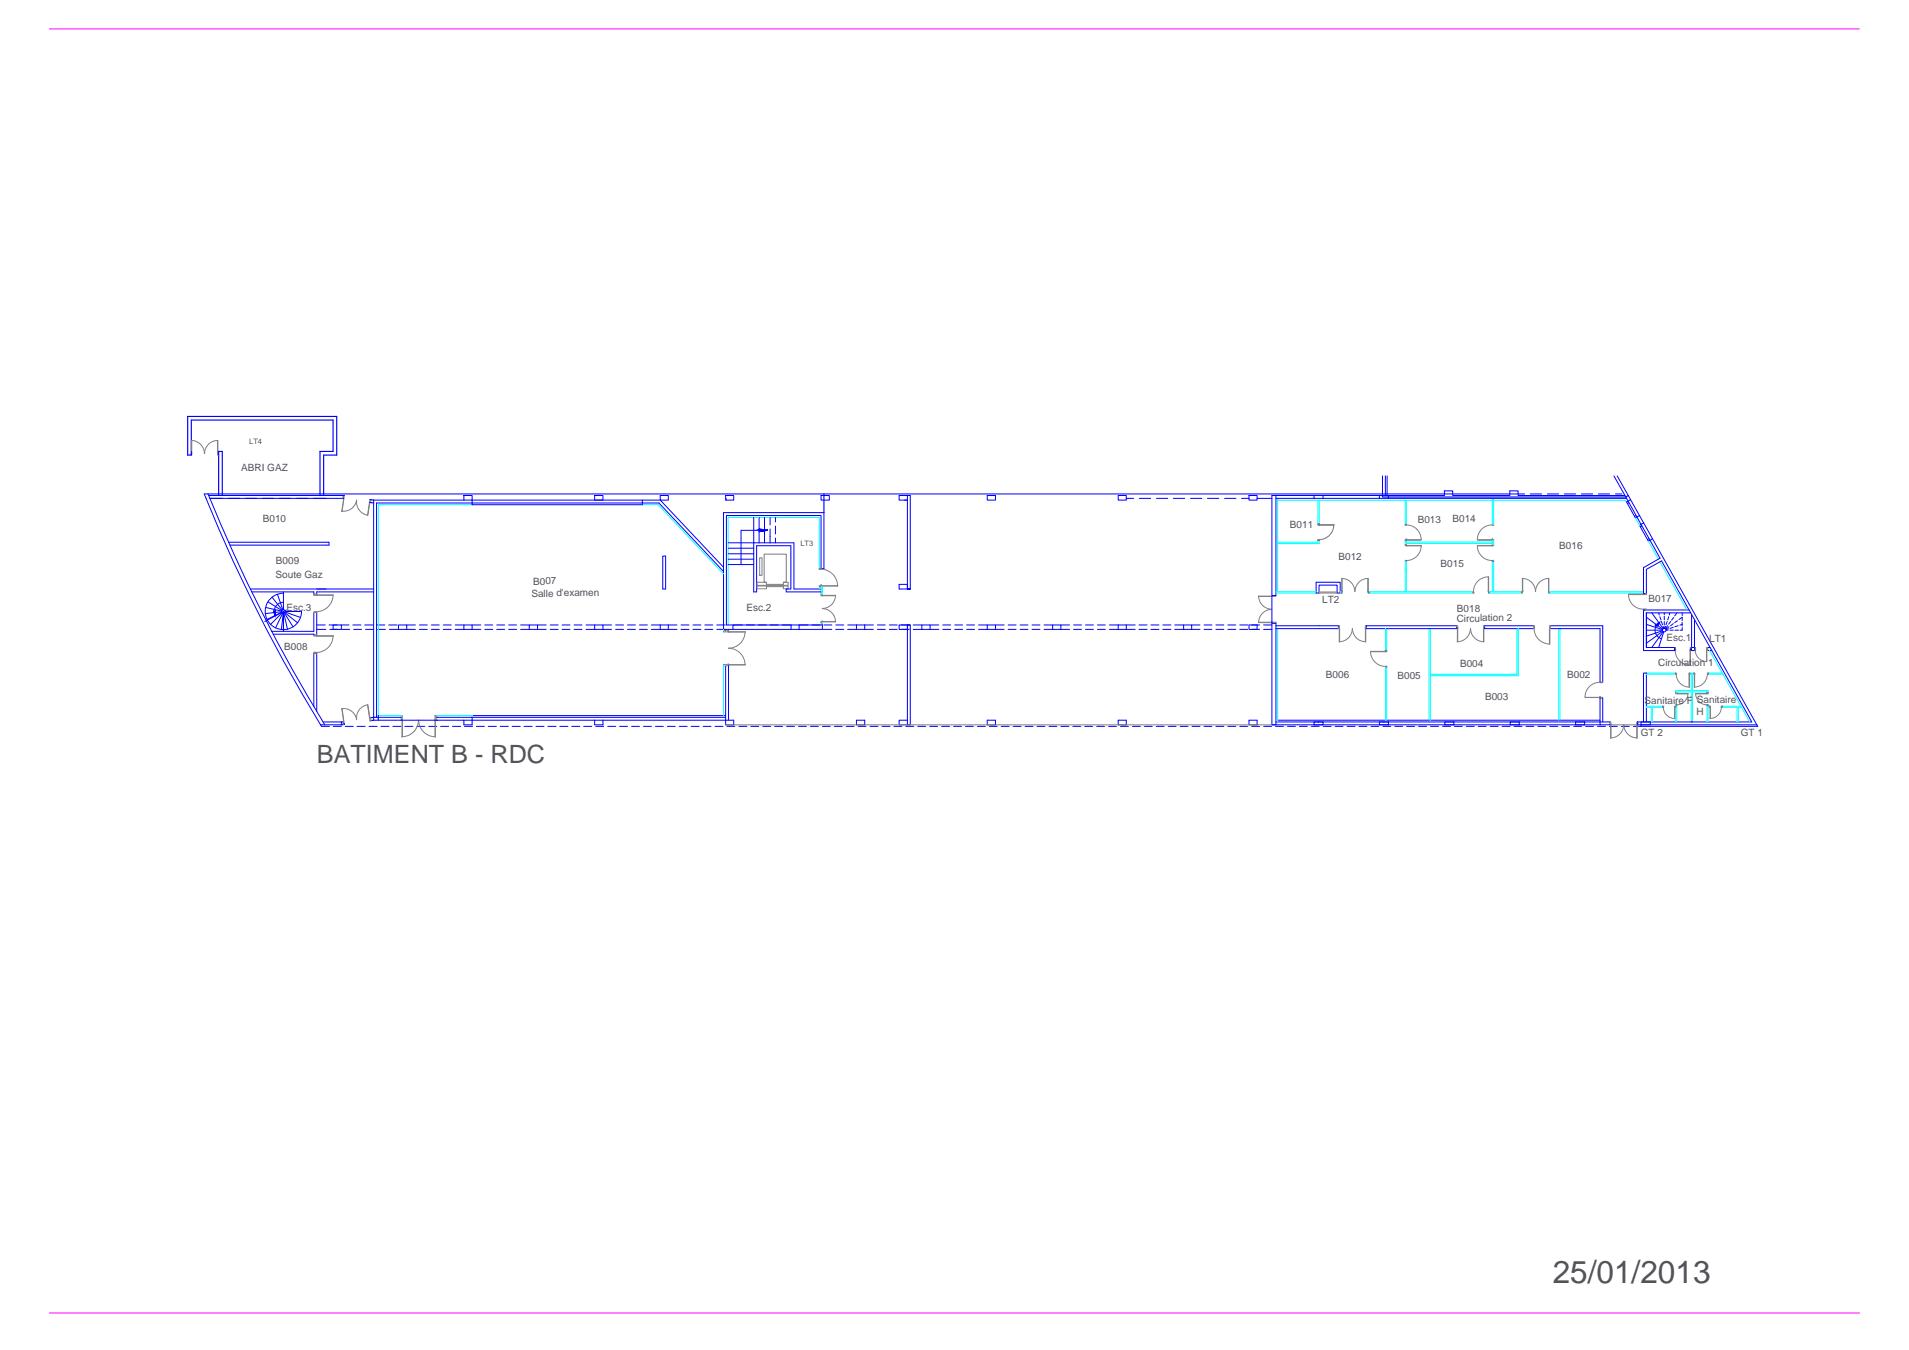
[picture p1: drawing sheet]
<svg xmlns="http://www.w3.org/2000/svg" width="420mm" height="297mm" viewBox="0 0 420 297" stroke-linecap="round" stroke-linejoin="round" font-family="sans-serif">
<g fill="none" stroke="#00f" stroke-width=".22">
<path d="M45.4 109.7h.1M45.8 108.7a351.4 351.4 0 0 0 25.7 50.8M46 109h29.6l-.1 .7M46.2 109.7h29.4M50.3 119.3h22.1v.6h-21.8M102.1 109h1.8v1h-1.8zM102.1 110h-19.9v48.5h79.3v1h-1.8v-13M130.9 109h1.8v1h-1.8zM141.4 110h3.9l13.9 14.8M145.3 109h1.8v1h-1.8zM159.7 109h1.8v1h-1.8zM159.8 109.7v.3"/>
<path d="M160.3 119.4h14.4v10.2h6M165.9 113.8v16.4h.6v-10.1h7.6v9.5h-1.1v.6h7.7M167.1 113.8v5.6M167.1 116.4l1.8 .3-1.8 .3zM167.1 116.7h.1M167.1 117h.1M168.3 113.8v5.6M168.9 116.7h-5.8v7.5M168.9 116.7h.1M169.5 113.8v1.7M169.5 116.4v3M170.7 113.8v1.1"/>
<path d="M170.7 115.8v1.7M170.7 118.4v1M180.7 109h1.8v1h-1.8zM199.1 110h.6v19.6h.6M199.7 109v1h-1.8v-1h2.4v20.6M217.3 109h1.8v1h-1.8zM246.1 109h1.8v1h-1.8zM247.9 109.7h1.6M250.8 109.7h2.5M254.5 109.7h2.5M258.3 109.7h2.5M262 109.7h2.5"/>
<path d="M265.8 109.7h2.5M269.5 109.7h2.5M273.2 109.7h1.7M274.9 109h1.8v1h-1.8zM276.7 109.7h3.2M280.8 109v22h-.9v6.1M280.8 109.7h8.4M289.2 109h2v.7h-2zM289.2 109h-9.3v22M291.2 109.7h12.4M291.2 109h12.4M303.6 109h2v.7h-2z"/>
<path d="M304.3 104.7v4.3M304.9 104.7v4.3M305.3 104.7v4.3M305.6 109h12.3v-1h1.8v1h12.6v-1h1.8v1h23.5M305.6 109.7h52.4M309.3 119h.2M309.3 115.4h.2M335.6 108.7h-290.7a347.8 347.8 0 0 0 25.7 50.8M336.8 108.7h2.5M340.6 108.7h2.5M344.3 108.7h2.5M348.1 108.7h2.4"/>
<path d="M351.8 108.7h2.5M355.2 104.7l3.1 5.6M355.5 108.7h1.5M355.9 104.7l3 5.3-.6 .3M358.3 110.3l-.3 .2 1.9 3.5 .9-.6M358.3 110.3l2.9 5.1M358.5 110.6l-.3 .2M358.9 110l1.9 3.4M360.1 113.4l-.4 .2M360.8 113.4l1 1.7M361.2 115.4l2 3.5M361.2 115.4l-.4 .2 2 3.5 .4-.2"/>
<path d="M361.4 115.7l-.4 .2M361.8 115.1l-.6 .3M361.8 115.1l24.9 44.4M363 118.5l-.4 .2M363.2 118.9l2.2 3.9-3.7 2.1v5.7M363.7 118.5l-.5 .4M55.1 129.6h27.1M55.4 130.2h13.7v.6h.6v-.6h12.5M58.5 133.7l3.5 .8M59 132.4l3 1.9M59.8 138.9h9.3v-4.1h.6v5h-.6v-.3h-9M59.9 131.4l2.2 2.9"/>
<path d="M60.2 134.5h.4v.9zM60.2 134.5h.1M60.4 134.8h.1M60.6 134.5h.1M61.1 130.8l1.2 3.4M62 134.6l-3.6 .4M62 134.7l-3.2 1.6M62.1 134.8l-2.6 2.6M62.2 134.9l-1.6 3.2M62.3 135l-.4 3.5M62.4 130.5a4 4 0 0 0-4 4 4 4 0 0 0 4 4 4 4 0 0 0 4-4h-3.6M62.4 132.5a2.01 2.01 0 0 0-1.8 3"/>
<path d="M62.4 130.2v4M62.5 134.9l.8 3.5M62.6 134.9l1.9 3M62.7 134.8l2.8 2.2M62.8 134.7l3.4 1.2M63 134.2l-4.7 2.6M69.7 137.5h1.9M69.7 138.5h2M72.4 137.5h1.8M72.6 138.5h1.7M73.3 137.5h1.8v1h-1.8zM75 137.5h1.8"/>
<path d="M75.2 138.5h1.7M77.7 137.5h1.7M77.8 138.5h1.8M80.3 137.5h1.8M80.5 138.5h1.7M82.9 137.5h1.8M83.1 138.5h1.7M85.5 137.5h1.9M85.7 138.5h2M87.7 137.5h1.8v1h-1.8zM89.5 137.5h1.9M89.5 138.5h1.9"/>
<path d="M92.3 137.5h1.8M92.3 138.5h1.8M94.9 137.5h1.8M94.9 138.5h1.8M97.6 137.5h1.7M97.6 138.5h1.7M100.2 137.5h1.9M100.2 138.5h1.9M102.1 137.5h1.8v1h-1.8zM103.9 137.5h1.9M103.9 138.5h1.9M106.7 137.5h1.7"/>
<path d="M106.7 138.5h1.7M109.3 137.5h1.8M109.3 138.5h1.8M112 137.5h1.7M112 138.5h1.7M114.6 137.5h1.9M114.6 138.5h1.9M116.5 137.5h1.8v1h-1.8zM118.3 137.5h1.9M118.3 138.5h1.9M121.1 137.5h1.7M121.1 138.5h1.7"/>
<path d="M123.7 137.5h1.8M123.7 138.5h1.8M126.4 137.5h1.7M126.4 138.5h1.7M129 137.5h1.9M129 138.5h5.6M130.9 138.5v-1h1.8v1M132.7 137.5h1.9M135.5 137.5h1.7M135.5 138.5h1.7M138.1 137.5h1.8M138.1 138.5h1.8"/>
<path d="M140.7 137.5h1.8M140.7 138.5h1.8M143.4 137.5h5.6M143.4 138.5h1.9M145.3 137.5v1h1.8v-1M145.9 122.4h.6v7.2h-.6zM147.1 138.5h1.9M149.9 137.5h1.7M149.9 138.5h1.7M152.5 137.5h1.7M152.5 138.5h1.7M155.1 137.5h1.8"/>
<path d="M155.1 138.5h1.8M157.8 137.5h1.8M157.8 138.5h1.8M159.2 125.7l-14.2-15h-3.6v.4h-37.5v-1.1h37.5v.7h-58.5v47.1h5.4M159.7 138.5v.3M160.3 120.6h5.6M160.3 121.8h5.6M160.3 123h5.6M160.3 124.2h5.6M160.3 138.5v.3M161.3 138.5h12.8M161.4 137.5h2"/>
<path d="M164.3 137.5h1.7M166.9 137.5h1.7M169.5 137.5h1.8M174.1 137.5h1.8v1h-1.8zM175.9 137.5h5.1v1h-5.1M180.3 125.1h1v-12.3h-22.1v25.7h2.1v-1h12.8h-1.9M180.7 125.1v-11.7h-20.8v24.1h1.4M181.1 138.5h2M181.3 137.5h1.8M183.9 138.5h1.8M184 137.5h1.7M186.5 138.5h5.7"/>
<path d="M186.6 137.5h5.6M188.5 137.5v1M190.3 137.5v1M193.1 137.5h1.7M193.1 138.5h1.7M195.7 137.5h1.8M195.7 138.5h1.8M197.9 137.5h1.8v1h-1.8zM197.9 128.6h1.8v1h-1.8zM198.4 137.5h1.9M198.4 138.5h1.7M200.3 129.6h-.6h.6"/>
<path d="M201 137.5h1.9M201 138.5h1.9M202.9 137.5h1.8v1h-1.8zM204.7 137.5h1.9M204.7 138.5h1.9M207.5 137.5h1.7M207.5 138.5h1.7M210.1 137.5h1.8M210.1 138.5h1.8M212.8 137.5h1.7M212.8 138.5h1.7M215.4 137.5h1.9"/>
<path d="M215.4 138.5h1.9M217.3 137.5h1.8v1h-1.8zM219.1 137.5h1.9M219.1 138.5h1.9M221.9 137.5h1.7M221.9 138.5h1.7M224.5 137.5h1.8M224.5 138.5h1.8M227.1 137.5h1.8M227.1 138.5h1.8M229.8 137.5h1.9M229.8 138.5h1.9"/>
<path d="M231.7 137.5h1.8v1h-1.8zM233.5 137.5h1.9M233.5 138.5h1.9M236.3 137.5h1.7M236.3 138.5h1.7M238.9 137.5h1.8M238.9 138.5h1.8M241.5 137.5h1.8M241.5 138.5h1.8M244.2 137.5h5.6M244.2 138.5h3.7M246.1 137.5v1"/>
<path d="M247.9 137.5v1h1.9M250.7 137.5h1.8M250.7 138.5h1.8M253.3 137.5h1.8M253.3 138.5h1.8M255.9 137.5h1.8M255.9 138.5h1.8M258.6 137.5h1.9M258.6 138.5h1.9M260.5 137.5h1.8v1h-1.8zM262.3 137.5h1.8M262.3 138.5h1.8"/>
<path d="M265 137.5h1.7M265 138.5h1.7M267.6 137.5h1.8M267.6 138.5h1.8M270.2 137.5h1.8M270.2 138.5h1.8M272.9 137.5h1.7M272.9 138.5h1.7M275.5 138.5h1.7M276.7 137.5v1h-1.8v-1h2.3M278.1 137.5h1.8M278.1 138.5h1.8"/>
<path d="M279.9 137.1v22.4h72.3M279.9 137.1h.9v22.4M280.8 137.7h13.8v.6h-13.8M289.7 128.1h5.3v2.4h-.7v-1.8h-4v1.8h-.6zM295.2 130.2v.3M301.3 130.2v.3M320.6 137.7h-19.9v.6h19.9v-.3M326.8 138v.3h10.8M326.8 137.7h10.8M327.8 130.2v.3M341.2 137.7h11.5v12.3M341.2 138.3h11v11.7"/>
<path d="M361.7 130.6h.7v-5.3l3.3-1.9 19.9 35.4h-25.1v.7h26.2M361.7 130.5v.1M361.7 134.2h.3M361.7 130.6h.3M362.4 138.7h3.5M362.4 137.4l3.5 1.1M362.4 135.8l3.6 2.6M363.5 134.8l2.6 3.6M364.4 137.5l.9-.5-.5 .8zM364.5 137.9h.1M364.8 137.3h.1M365.1 134.8l.1 .5"/>
<path d="M365.3 136.9a2.01 2.01 0 0 0-1 2 2.01 2.01 0 0 0 1.4 1.6M365.3 135.7l.3 .7M365.7 136.8l.2 .7M365.9 138.8l-3.5 1.2M366 138.9l-3.6 2.6M366 137.8l.2 .5M366.1 139l-2.6 3.5M366.2 139l-1.1 3.5M366.3 134.8v.5M366.3 135.6v.8M366.3 136.8v.7M366.3 137.9v.4"/>
<path d="M366.6 137.8l-.2 .5M366.7 138.7h.4M366.9 136.8l-.2 .7M367 137.7l-.4 .7M367.2 138.4l-.5 .1M367.3 135.7l-.2 .7M367.4 137.9l-.8 .5M367.5 138.7h.8M367.5 134.8l-.1 .5M367.7 136.8l-.4 .5M368.3 137.2l-.6 .5M368.3 138l-.7 .3"/>
<path d="M368.4 135.9l-.5 .6M368.7 138.7h.7M369.1 134.8l-.5 .7M369.2 136.6l-.6 .4M369.3 137.7l-.7 .2M369.5 136.3l.7-.5v.8M370.2 138.1v.6h-.4M370.2 137.4l-.5 .2M370.2 134.8v.6M370.2 137v.7M371.8 134.2h-10.1v8.9h6.9v-.6M372.1 134.8h-9.7v7.7h6.2"/>
<path d="M372.3 135.2v7.3M372.9 136.4v6.1M69.1 155.5v-11.8h.6v12.8M70.6 159.5l.2 .3h1.7M71.1 158.8h4v.7h-4.5M73.3 159.8h1.8M75.5 158.8l.1 .6M76 159.8h1.8M78.6 159.8h1.8M81.2 159.8h1.8M83.8 159.8h1.8M86.5 159.8h1.8"/>
<path d="M89.1 159.8h1.8M91.7 159.8h1.8M94.3 159.8h1.8M96 157.8h63.7M97 159.8h1.7M99.6 159.8h1.8M102.2 159.8h1.8M103.9 157.8v1.7h-1.8v-1M103.9 157.5h55.8M104.8 159.8h1.8M107.5 159.8h1.7M110.1 159.8h1.8"/>
<path d="M112.7 159.8h1.8M115.3 159.8h1.8M118 159.8h1.7M120.6 159.8h1.8M123.2 159.8h1.8M125.8 159.8h1.8M128.5 159.8h1.7M130.9 158.5v1h1.8v-1M131.1 159.8h1.8M133.8 159.8h1.7M136.4 159.8h1.7M139 159.8h1.7"/>
<path d="M141.6 159.8h1.8M144.3 159.8h1.7M146.9 159.8h1.7M149.5 159.8h1.7M152.1 159.8h1.8M154.8 159.8h1.7M157.4 159.8h1.7M160 159.8h1.7M160.3 146.5v12M162.6 159.8h1.8M165.3 159.8h1.7M167.9 159.8h1.7"/>
<path d="M170.5 159.8h1.7M173.1 159.8h1.8M175.8 159.8h1.7M178.4 159.8h1.7M181 159.8h1.7M183.6 159.8h1.8M186.3 159.8h1.7M188.5 158.5h1.8v1h-1.8zM188.9 159.8h1.7M191.5 159.8h1.7M194.1 159.8h1.8M196.8 159.8h1.7"/>
<path d="M199.4 159.8h1.7M199.7 158.5v-21h.6v22h-2.4v-1h1.8v1M202 159.8h1.7M204.6 159.8h1.8M207.2 159.8h1.8M209.9 159.8h1.7M212.5 159.8h1.7M215.1 159.8h1.8M217.3 158.5h1.8v1h-1.8zM217.7 159.8h1.8M220.4 159.8h1.7M223 159.8h1.7"/>
<path d="M225.6 159.8h1.8M228.2 159.8h1.8M230.9 159.8h1.7M233.5 159.8h1.7M236.1 159.8h1.8M238.7 159.8h1.8M241.4 159.8h1.7M244 159.8h1.7M246.1 158.5h1.8v1h-1.8zM246.6 159.8h1.8M249.2 159.8h1.8M251.9 159.8h1.7"/>
<path d="M254.5 159.8h1.7M257.1 159.8h1.8M259.7 159.8h1.8M262.4 159.8h1.7M265 159.8h1.7M267.6 159.8h1.8M270.2 159.8h1.8M272.9 159.8h1.7M274.9 158.5h1.8v1h-1.8zM275.5 159.8h1.7M278.1 159.8h1.8M280.7 159.8h1.8"/>
<path d="M280.8 158.8h24.8v.7h-2v-.7h50.7M281.2 158.5h71M283.4 159.8h1.7M286 159.8h1.7M288.6 159.8h1.8M289.2 158.8h2v.7h-2zM291.2 159.8h1.8M293.9 159.8h1.7M296.5 159.8h1.7M299.1 159.8h1.7M301.7 159.8h1.8M304.4 159.8h1.7"/>
<path d="M305 143.2h.2M305 146.8h.2M307 159.8h1.7M309.6 159.8h1.7M312.2 159.8h1.8M314.9 159.8h1.7M317.5 159.8h1.7M318 158.8h2v.7h-2zM320.1 159.8h1.7M322.7 159.8h1.8M325.4 159.8h1.7M328 159.8h1.7"/>
<path d="M330.6 159.8h1.7M332.4 158.8h2v.7h-2zM333.2 159.8h1.8M335.9 159.8h1.7M338.5 159.8h1.7M341.1 159.8h1.7M343.7 159.8h1.8M346.4 159.8h1.7M346.8 158.8h2v.7h-2zM349 159.8h1.7M351.6 159.8h1.7M352.2 153.6v5.9h2.1"/>
<path d="M352.7 153.6v5.2M354.2 159.8h1.8M356.9 159.8h1.7M361.2 158.8h2v.7h-2zM361.2 159.5v.3M361.7 158.8v-10.7h.7v10.7M366 155.4v.2M368.6 142.5v.6v-.3M368.8 148.1v.3M368.8 155.4v.2M368.8 155.3h.2M372 148.1v.3"/>
<path d="M372.2 142.5v.6v-.3M372.8 148.1v.3M373 142.5v.6h-.8v-.6h1M375.7 152.4h.2M375.7 155.3h.2M375.8 142.5v.6v-.6M375.8 142.8v.3h1M375.8 142.5h.6M375.9 148.1v.3M376.2 155.4v.2M379 155.4v.2M386.7 159.5l.2 .3h-27.4"/>
<circle cx="62.4" cy="134.5" r=".4"/>
<circle cx="366.3" cy="138.6" r=".4"/>
</g>
<g fill="#00f" stroke="#00f" stroke-width=".22">
<path d="M167.1 116.4l.6 .1h-.6z"/>
<path d="M167.1 116.7h.6v.2z"/>
<path d="M60.2 134.5h.4zM60.2 134.5h.4v.9z"/>
<path d="M167.7 116.5v.2h1.2zM167.7 116.7h1.2l-1.2 .2z"/>
<path d="M167.1 116.5v.2h.6zM167.1 116.5h.6v.2z"/>
<path d="M167.1 116.7v.2h.6zM167.1 116.9h.6z"/>
<path d="M364.4 137.5h.5l.4-.5zM364.4 137.5h.5l-.1 .3z"/>
</g>
<g fill="none" stroke="#808080" stroke-width=".22">
<path d="M42 99.8l.2 .1v.2h-.2zM42.2 99.9h.1M42.2 99.8h.1M42.2 96.9v2.9M47.9 96.9v2.9v-2.9a2.97 2.97 0 0 0-2.9 2.9 2.9 2.9 0 0 0-2.9-2.9l.1 2.9M47.9 99.9h.1M47.9 99.8h.2v.3h-.2zM75.6 109l.2 .1-.2 .6M75.6 109l-.1 .7h.1M75.6 109h.2M75.6 109.7l-.4 2.8M75.6 109.7h.1"/>
<path d="M75.7 109.7l-.4 2.8M78.5 110a2.9 2.9 0 0 1-3.3 2.5M78.5 110.1a2.9 2.9 0 0 0 2.4 3.3M81.3 110.6h.1M81.3 110.6l-.3 2.8M81.3 110.6l-.4 2.8M81.4 110.5h.1M81.4 109.9l.2 .1-.1 .6-.1-.1M309.3 118.8h.2v.2h-.2zM309.3 115.4h.2v.2h-.2zM309.3 119.9h.2M309.5 118.8h.1"/>
<path d="M309.5 115.5a3.2 3.2 0 0 1 3.3 3.2l-3.2 .1M309.5 119.9h-.2v.2h.2M309.5 119.9v.2M309.6 118.8h.1M309.6 118.8h3.2M325.2 118.8h3.2M328.4 118.8h.1M328.4 118.8l.1 .2M328.4 115.5a3.2 3.2 0 0 0-3.3 3.2M328.5 115.4h.2v.2h-.2zM328.5 115.4h.2M328.5 119.9v.2"/>
<path d="M328.5 119h.2M328.5 118.8h.2v.2h-.2M328.5 118.8h.1M328.5 118.8h-3.3M328.7 119.9h-.2h.2v.2h-.2M69.1 134.6h.5l.1 .2h-.6zM69.4 139.8h.3M69.4 130.8h.3M69.6 139.9h.1M69.6 131h.1M69.7 139.8h-.6v.1h.5M69.7 130.8h-.6v.2h.5"/>
<path d="M69.7 130.8v.1M69.7 139.8v.1M69.8 140h.1M69.8 131h.1M69.8 140h3.5M69.8 130.9v.1M69.8 139.9v.1M69.8 131h3.5M73.3 139.9a3.7 3.7 0 0 1-3.7 3.7M73.3 130.9a3.7 3.7 0 0 1-3.7 3.7M73.3 139.9h-3.7M73.3 130.9l-3.7 .1"/>
<path d="M159.2 138.8h1.1v.2h-1.1zM160.3 139h.1M160.4 139.1h.1M160.4 139.1h3.6M164 139a3.7 3.7 0 0 1-3.7 3.6 3.7 3.7 0 0 1 3.7 3.7M164 139l-3.6 .1M166.6 128.9h6.9v.7h-1.1v-.5h-3.7v.5h-2.1zM166.6 128.1h2.1v.5h3.7v-.5h1.1v.7h-6.9zM167.2 122.7h.5v3.9h-.5zM168.7 128.1h-.5v-6.2h4.8v6.2h-.6M180.3 125.1h.4v.1l-.4 .1zM180.3 128.9h.4v.2h-.4z"/>
<path d="M180.6 125.2a3.7 3.7 0 0 1 3.7 3.7M180.7 128.9h.1M180.7 136.8h.3v.2h-.3zM180.8 128.9h.1M180.8 128.9l3.6 .1M180.8 128.9h3.6M181 131.1h.1M181 136.8h.1M181 131.1h-.3v-.2h.3v.2M181 133.9a2.9 2.9 0 0 1 2.9 2.9M181 131.1h2.9M183.9 131a2.9 2.9 0 0 1-2.9 2.9"/>
<path d="M183.9 136.8h-2.9h2.9M183.9 131l-2.9 .1M277 131.1a2.9 2.9 0 0 0 2.9 2.9M277 131.2h3M277 131.2h2.9M277 136.9h2.9M279.9 131.2h.1M279.9 136.9h.1M279.9 134.1a2.9 2.9 0 0 0-2.9 2.9l2.9-.1M279.9 131h.9v.2h-.8zM280 131.2h.1M280 136.9h.1"/>
<path d="M280 136.9h.8v.2h-.9zM290.3 130.3h4M290.3 130.5h4M294.6 138v.3h.2M294.6 137.7h.2v.6M294.8 138.3h.1M294.8 138.4h.1M294.8 138.4v2.8M295.3 127.3a2.9 2.9 0 0 1 2.9 2.9M295.3 130.2h-.1v.3h.2v-.2M295.3 127.3l.1 3M295.3 130.1h.1"/>
<path d="M295.4 130.1h.1M295.4 130.3h.1M295.4 127.3v2.8M297.6 138.3a2.9 2.9 0 0 1-2.9 2.9M297.7 138.3a2.9 2.9 0 0 0 2.9 2.9M300.5 138.4h.1M300.5 138.3h.1M300.5 138.4v2.8M300.5 138.3l.1 2.9M300.7 137.7h-.2v.6M300.7 138v.3h-.1M301.1 130.1v-2.8a2.9 2.9 0 0 0-2.9 2.9"/>
<path d="M301.1 130.1h.1M301.1 127.3v2.8M301.1 130.3h.1M301.1 130.2h.2v.3h-.2zM309.3 123.5h.2M309.5 123.3v.2M309.5 120.1h.1M309.5 123.3h-.2v.2h.2M309.5 120h.1M309.6 120.1h.1M309.6 120.1h3.2M312.8 120.1a3.2 3.2 0 0 1-3.3 3.2"/>
<path d="M320.6 137.7h.2l-.1 .6h-.1zM320.8 138.3h.1M320.8 138.4h.1M320.8 138.4l-.1 2.8M320.8 138.4v2.8M324.2 130.2h.1l.1 .3h-.2zM324.3 130.3h.1M325.1 120.1a3.2 3.2 0 0 0 3.3 3.2M325.2 120l3.2 .1zM326.5 138.4h.1M326.5 138.4l.1 2.8M326.5 138.4v2.8"/>
<path d="M326.5 138.3h.1M326.5 137.7h.3v.6h-.3zM327.6 130.1h.1M327.6 126.9v3.2M327.6 130.3h.1M327.6 126.9a3.2 3.2 0 0 0-3.3 3.3M327.6 130.2h.2v.3h-.2v-.2M327.6 126.9v3.4M328.4 120.1h.1M328.5 123.5v-.2h.2v.2h-.2h.2M328.5 120.1h.1M335.1 130.2h-.2v.3h.2v-.2"/>
<path d="M335.1 130.1h.1M335.1 130.3h.1M335.1 127.3v2.8M337.6 137.7h.1v.6h-.1zM337.6 138.3a3.5 3.5 0 0 0 3.5 3.4v-3.3l-.1 3.3M340.8 130.1l.1-2.8a2.9 2.9 0 0 0-2.9 2.9 2.98 2.98 0 0 0-3-2.9l.1 3M340.8 130.3h.1M340.8 130.3l.2-.1v.3h-.2zM340.8 130.1h.1M340.8 127.3v2.8M341.1 137.7h.1v.6h-.1zM341.1 138.3h.1"/>
<path d="M358.4 130.7a3.2 3.2 0 0 0 3.3 3.3M358.5 130.8h3.1M358.5 130.7l3.1 .1M361.6 130.8h.1M361.7 130.6h.7v.2h-.6zM361.8 130.8h.1M361.8 134h.6v.2h-.7zM69.1 143.5h.5l.1 .2h-.6zM75.2 155.9a2.9 2.9 0 0 1 3.3 2.5M75.2 155.9l.5 2.8-.4-2.8M75.5 158.8h.2l.1 .6h-.2zM80.9 155.1l.5 2.7-.4-2.7"/>
<path d="M80.9 155.1a2.9 2.9 0 0 0-2.4 3.3M81.4 158l.2-.1v.7h-.2M88.3 157.5h.2v1h-.2zM88.5 158.4h.1M88.6 158.6h.1M88.6 158.6h-.1v3.6M88.6 158.6v3.6M92.1 158.4a3.7 3.7 0 0 1-3.7 3.7M92.1 158.4a3.7 3.7 0 0 0 3.7 3.7M95.7 157.5h.3v1l-.3-.1zM95.7 158.6h.1M95.7 158.4h.1"/>
<path d="M95.7 158.6l.1 3.6M95.7 158.6v3.6M159.2 146.2h1.1v.3h-1.1zM159.7 159.5h120.2M160.3 146.2h.1M164 146.2h-3.6l3.6 .1M301.7 143.4h3.2M301.7 143.3l3.2 .1M301.7 143.3a3.2 3.2 0 0 0 3.2 3.3M304.9 143.4h.1M305 143.2h.2v.2h-.2zM305 146.6h.2v.2h-.2z"/>
<path d="M305 143.4h.1M320.7 141.2a2.97 2.97 0 0 0 3-2.9 2.9 2.9 0 0 0 2.9 2.9M348.9 153.4h3.2M352.1 153.4h.1M352.1 153.4v.1M352.1 150.1a3.2 3.2 0 0 0-3.2 3.3M352.2 150h.5v.2h-.5zM352.2 153.4h.1M352.2 153.4h.5v.2h-.5v-.1M352.2 153.4l-3.3 .1M354.5 159.4v-.6h-.2v.7h6.2v-.7h-.3v.6M354.5 159.4h.1"/>
<path d="M354.6 159.5h.1M354.6 159.5l-.1 2.9M354.6 159.5v2.9M357.4 159.5a2.9 2.9 0 0 1-2.9 2.9M357.4 159.5a2.9 2.9 0 0 0 2.9 2.9M360.2 159.4h.1M360.2 159.5h.1M360.2 159.5v2.9M360.2 159.5l.1 2.9M366 155.4h.2l-.1 .2h-.1zM366.1 155.6a2.52 2.52 0 0 0 2.5 2.5M368.6 142.5h.2v.6h-.2z"/>
<path d="M368.6 155.7h.1M368.6 155.6h.1M368.6 155.4h.2v.2h-.2zM368.6 155.7v2.4M368.7 143.1a3.2 3.2 0 0 0 3.3 3.3M368.8 143.1h.1M368.8 148.1h.2l-.1 .3h-.1zM368.8 152.4v.2h.2M368.9 148.3a2.9 2.9 0 0 0 2.9 2.9M369 155.1v.2M369 155h-.2v.3h.2h-.2M369 152.6h.1"/>
<path d="M369 155v.1M369 152.4v.2M369.1 152.7h.1M369.1 152.7l2.4-.1a2.52 2.52 0 0 1-2.5 2.5M369.1 152.7h2.4M371.8 148.4h.1M371.8 148.4v2.8M371.8 148.1h.2v.3l-.2-.1zM371.8 148.3h.1M372 143.2h.1M372 143.2v3.2M372 143.1h.1"/>
<path d="M372 143.1v-.6h.2v.6h-.1M372 143.1l.1 3.3M372.8 148.1h.2v.2l-.2 .1zM373 148.4h.1M373 148.3h.1M373 148.4v2.8M373 142.5h.2v.6h-.2v-.6v.6M373.1 143a2.52 2.52 0 0 0 2.5 2.6M373.2 152.7h2.4M375.6 152.7h.1M375.6 152.7l-2.4-.1a2.52 2.52 0 0 0 2.5 2.5M375.6 143.2h.1"/>
<path d="M375.6 143.1h.1M375.6 143.2v2.4M375.6 143.1l.1 2.5M375.7 143.1h.1M375.7 152.4h.2v.2h-.2M375.7 152.4h.2M375.7 152.4v.2M375.7 155h.2v.3h-.2zM375.7 152.6h.1M375.7 155v.1M375.8 148.1h.1v.3l-.1-.1zM375.8 148.3a2.9 2.9 0 0 1-2.9 2.9l.1-2.8"/>
<path d="M375.8 142.5v.6v-.6h-.2v.6M376.2 155.4h.2v.2h-.2zM376.4 155.6h.1M376.5 155.7h.1M376.5 155.7l-.1 2.4M376.5 155.7v2.4M378.8 155.4h.2v.2h-.2zM378.9 155.6a2.52 2.52 0 0 1-2.5 2.5"/>
</g>
<!-- layer: B14_Cloisonnement existant -->
<g fill="none" stroke="#0ff" stroke-width=".22">
<path d="M103.9 111.1h-20.6v46.4h5v.3M141.4 111.1h3.5l14.3 15.2M281.2 110.1h76.5l.3 .4 .3-.2M281.2 109.7v20.5M290.1 118.9v.4h-8.9M290.1 110.1v5.2M290.4 118.9v.7h-9.2M290.4 110.1v5.2M309.3 110.1v5.3M309.3 119v.9M309.5 119v.9v-.3h19M309.5 119.3h19"/>
<path d="M309.5 110.1v5.3M328.5 109.7v5.7M328.5 119v.9M328.7 109.7v5.7M328.7 119v.9M360.3 113.8l-.4 .2 .9 1.6 .4-.2M363.2 118.9l-.4 .2 2.2 3.9M159.2 138.5v.3M180.3 125.1v-11.3h-20v23.7M180.7 129.1h-.4v.5M180.7 130.9v-1.8h.3v1.8M180.7 137v.5"/>
<path d="M181 137v.5M280.8 130.5h8.9M280.8 130.2h8.9M281.2 138.3v20.5M295 130.5h.2M295 130.2h.2M301.3 130.5h22.9M301.3 130.2h22.9M305 138.3v4.9M305.2 138.3v4.9M309.3 123.5v6.7M309.5 123.5v6.7"/>
<path d="M314.5 138.3v20.2M314.8 138.3v20.2M327.8 130.5h7.1M327.8 130.2h7.1M328.5 123.5v6.7M328.7 123.5v6.7M341 130.5h20.7M341 130.2h20.7M343.1 138.3v20.2M343.4 138.3v20.2M365.3 123.6l6 10.6M96 157.5h7.9v.3"/>
<path d="M159.7 146.5h-.5v11M305 146.8v11.7M305.2 146.8v11.7M362.4 148.1h6.4M362.4 148.4h6.4M362.4 155.4h3.6M362.4 155.6h1v3.2M366 155.6h-2.3v3.2M368.8 152.4h.2h-.2M368.8 155.6h.1M368.8 155.4h.1M368.8 152.4h.2v-.2h3.2v6.6"/>
<path d="M368.8 155.3v3.5M369 155.3v3.5M372 148.1h.8M372 148.4h.2v3.5h-3.4v.5M372.8 148.4h-.3v3.5h3.4v.5M375.7 152.4v-.2h-3.2v6.6M375.7 155.3v3.5M375.9 148.1h3.2M375.9 148.4h3.4M375.9 155.3v.1h.3M376.2 155.6h-.3v3.2M376.3 143.1l8.8 15.7"/>
<path d="M379 155.4h4.1M379 155.6h3.3v3.2M383.3 155.6h-.7v3.2"/>
</g>
<path d="M81.4 109.9v.6M81.4 158v.6" fill="none" stroke="#808080" stroke-width=".22"/>
<path d="M290.1 115.3v.2h.2M290.3 115.5h.1M290.3 118.7h-.2v.2M290.3 118.7l.1 .2M290.4 115.3v.2M290.4 115.5h.1M290.4 115.5h3.2M293.6 115.4a3.3 3.3 0 0 1-3.4 3.4M293.6 115.5h-3.3" fill="none" stroke="#767676" stroke-width=".22"/>
<path d="M290.1 118.9h.3M290.1 115.3h.3" fill="none" stroke="#767676" stroke-width=".25"/>
<!-- layer: B14_Cloisonnement existant -->
<path d="M333.9 138.3v10.1h-19.1M334.2 138.3v10.4h-19.4" fill="none" stroke="#0ff" stroke-width=".25"/>
<g fill="none" stroke="#00f" stroke-width=".25">
<path d="M48.1 109v-9.7h.8v9.7M70.4 109v-9.7h2.9v-6.9h-31.2v7.7h-.8v-8.5h32.8v8.5h-2.9v8.9M75.6 109.7h.1M75.8 109h-.2l.2 .1M81.4 110.5l.8 .2M81.4 109.9l.8 .1M181.3 108.7v4.1M304.3 109v.4h53.5l.6-.4M62.4 134.5v4.4M75.6 158.8h-.5M75.8 159.4h.1M75.8 159.4l-.7 .1"/>
<path d="M82.2 158.5l-.8 .1M82.9 157.8l-1.5 .2M83.3 157.5v1"/>
</g>
<path d="M10.9 6.4h398.3M10.9 288.9h398.3" fill="none" stroke="#f0f" stroke-width=".22"/>
<text font-size="6.9" fill="#545454" x="341.7" y="282.3">25/01/2013</text>
<text font-size="5.5" fill="#545454" x="69.8" y="167.8">BATIMENT B - RDC</text>
<g font-size="2.2" fill="#545454">
<text x="53.1" y="103.6">ABRI GAZ</text>
<text x="57.9" y="114.9">B010</text>
<text x="283.9" y="116.2">B011</text>
<text x="312" y="115">B013</text>
<text x="319.7" y="114.9">B014</text>
<text x="60.7" y="124.1">B009</text>
<text x="294.6" y="123.2">B012</text>
<text x="317.1" y="124.9">B015</text>
<text x="343.2" y="120.7">B016</text>
<text x="60.6" y="127.1">Soute Gaz</text>
<text x="117" y="131.3">Salle d'examen</text>
<text x="117.3" y="128.6">B007</text>
<text x="63" y="134.5">Esc.3</text>
<text x="164.3" y="134.5">Esc.2</text>
<text x="291" y="132.8" transform="rotate(-1 291 132.8)">LT2</text>
<text x="320.6" y="136.8" transform="rotate(-1 320.6 136.8)">Circulation 2</text>
<text x="320.7" y="134.8">B018</text>
<text x="362.8" y="132.5">B017</text>
<text x="62.6" y="143">B008</text>
<text x="366.8" y="141.1">Esc.1</text>
<text x="376.2" y="141.2">LT1</text>
<text x="291.8" y="149.2">B006</text>
<text x="307.6" y="149.3">B005</text>
<text x="321.3" y="146.7">B004</text>
<text x="344.9" y="149.2">B002</text>
<text x="364.9" y="146.6" transform="rotate(-1 364.9 146.6)">Circulation 1</text>
<text x="326.8" y="154.1">B003</text>
<text x="362" y="154.9">Sanitaire F</text>
<text x="373.5" y="154.7" transform="rotate(-1 373.5 154.7)">Sanitaire</text>
<text x="361.1" y="161.9">GT 2</text>
<text x="373.4" y="157.3">H</text>
<text x="383.1" y="161.9">GT 1</text>
</g>
<g font-size="1.7" fill="#545454">
<text x="54.8" y="97.7">LT4</text>
<text x="176.2" y="120.2">LT3</text>
</g>
</svg>
